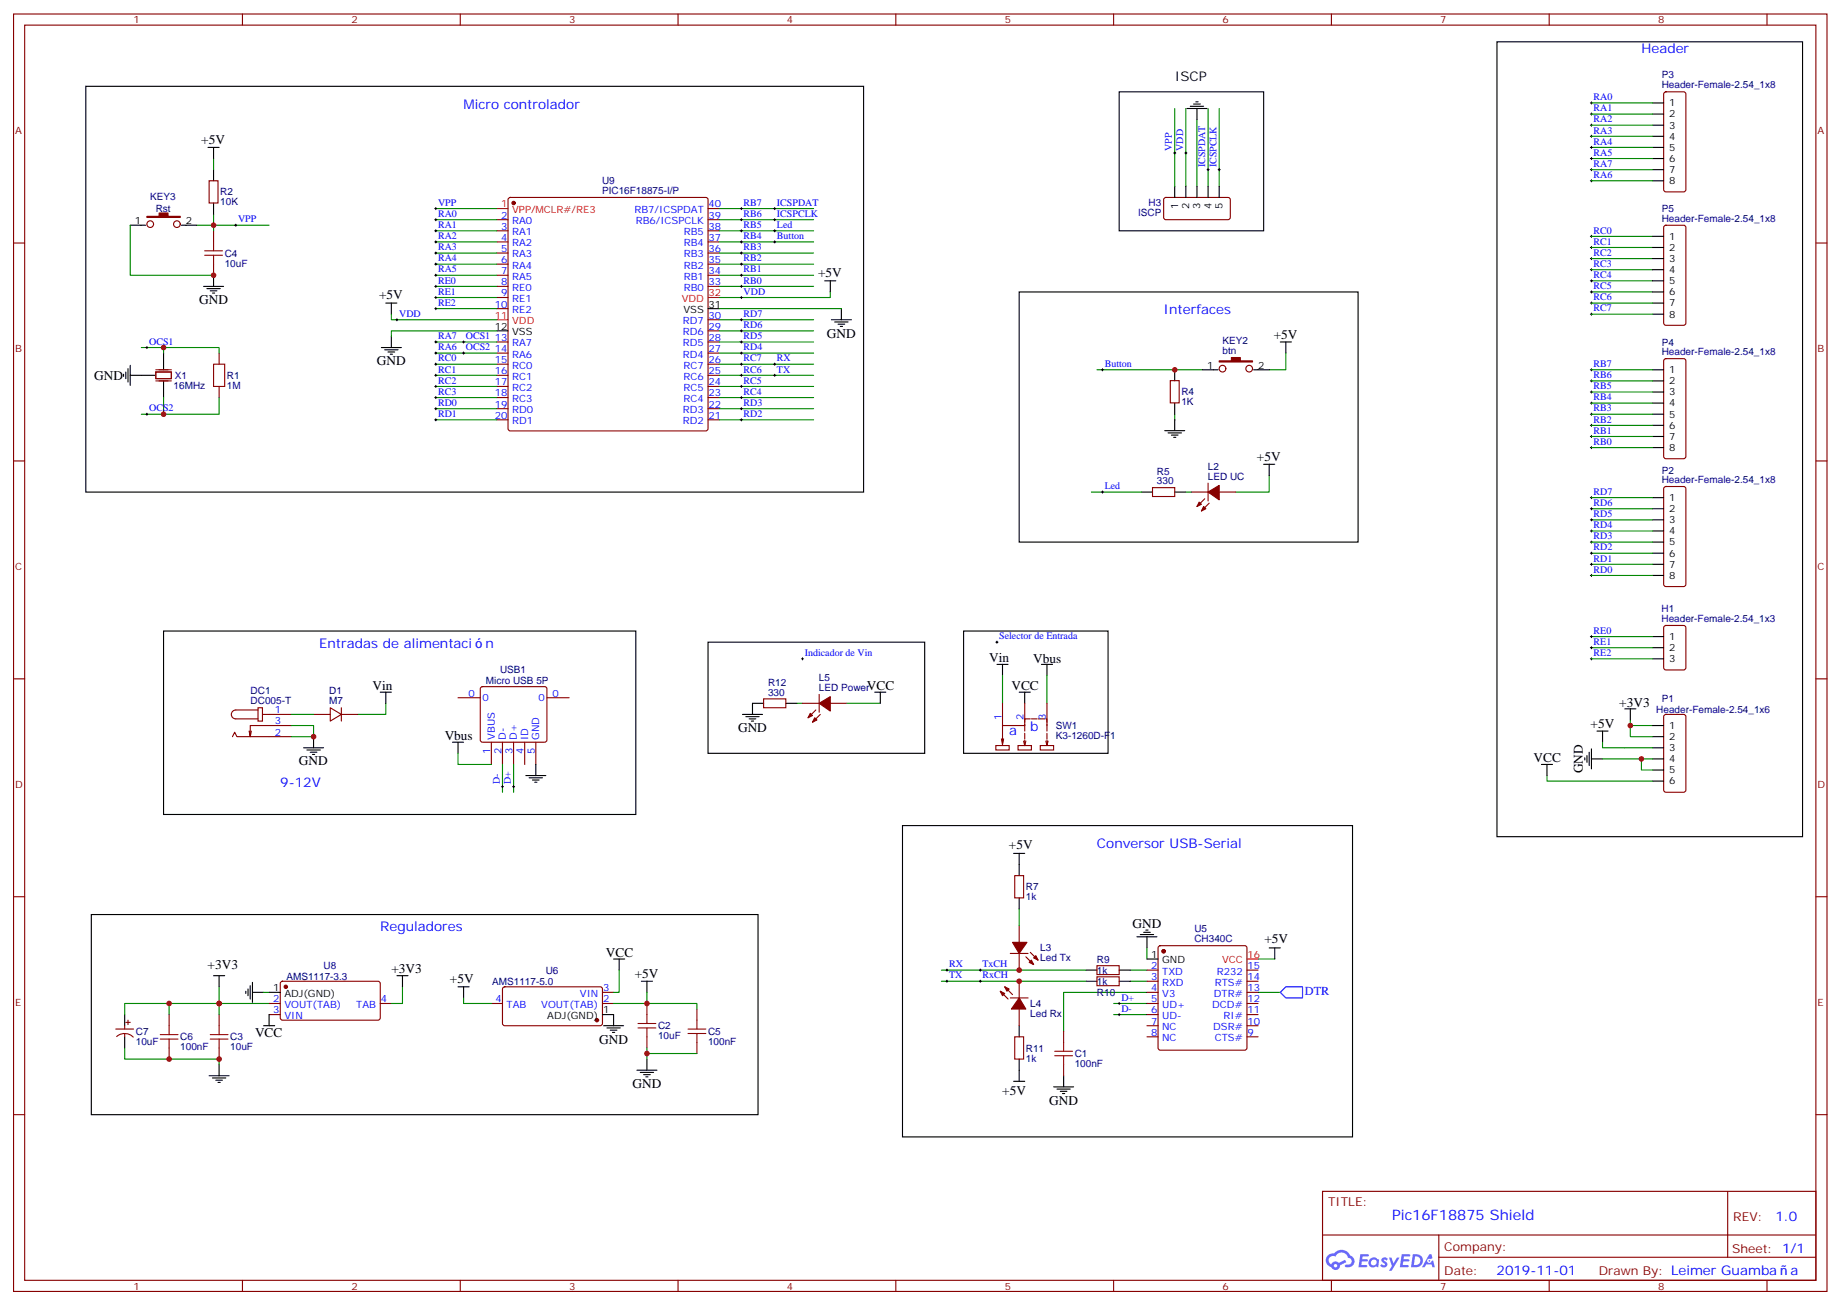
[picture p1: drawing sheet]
<svg xmlns="http://www.w3.org/2000/svg" width="584mm" height="414mm" viewBox="0 0 584 414" stroke-linecap="round" stroke-linejoin="round" font-family="sans-serif">
<g fill="none" stroke="#870000" stroke-width=".35">
<path d="M4.3 4.4h575.7v405.4h-575.7zM7.8 8h568.7v398.3h-568.7zM77 4.4v3.6M146.1 4.4v3.6M215.3 4.4v3.6M284.4 4.4v3.6M353.6 4.4v3.6M422.7 4.4v3.6M491.8 4.4v3.6M561 4.4v3.6M4.3 77.1h3.5M576.5 77.1h3.5"/>
<path d="M4.3 146.3h3.5M576.5 146.3h3.5M4.3 215.4h3.5M576.5 215.4h3.5M4.3 284.6h3.5M576.5 284.6h3.5M4.3 353.7h3.5M576.5 353.7h3.5M419.9 378h156.6v28.3h-156.6zM548.5 378.1v20.8M419.9 391.9h156.5M456.8 398.9h119.6"/>
<path d="M456.8 391.9v14.1M77 406.3v3.5M146.1 406.3v3.5M215.3 406.3v3.5M284.4 406.3v3.5M353.6 406.3v3.5M422.7 406.3v3.5M491.8 406.3v3.5M561 406.3v3.5"/>
</g>
<g fill="#5487ff">
<path d="M438.9 399.2a1.22 1.22 0 0 1 1.7 .3l-.4 .6a.47 .47 0 0 0-.4-.5 .47 .47 0 0 0-.5 .2l.2 .3a1.14 1.14 0 0 1 .8 1.7 1.14 1.14 0 0 1-1.9 0l-.2-.2 .4-.5 .8 .4a.29 .29 0 0 0 .3-.3 .29 .29 0 0 0-.3-.3 1.04 1.04 0 0 1-.5-1.7z"/>
<path d="M431.9 398h2.3l.4 .1-.2 .6h-1.8l-.1 .9h1.5l.3 .3-.4 .4h-1.5l-.2 1.1h1.7l.2 .4-.2 .3h-2.6z"/>
<path d="M445 398l2.7 .1-.1 .6h-1.9l-.1 .9h1.5l.4 .3-.4 .4h-1.6l-.2 1.1h1.8l.2 .4-.2 .3h-2.7z"/>
<path d="M453.8 398h.7l.3 1.2-.6 .3a.69 .69 0 0 0-1 .3 .69 .69 0 0 0 .4 1 .69 .69 0 0 0 .9-.6l.5-.3 .5 2.2h-.7l-.3-.9h-1.7l-.5 .9h-.9z"/>
<path d="M441 399h.8l.6 1.9 1.1-1.9h.8l-2.5 4.2h-.8l.9-1.5z"/>
<path d="M448.6 398l-.6 4.1h1.3a2.11 2.11 0 0 0 2.5-2.1 2.11 2.11 0 0 0-2.6-2zM449.3 398.7a1.43 1.43 0 0 1 1.6 1.6 1.43 1.43 0 0 1-2 1.1z"/>
<path d="M434.9 399.6a1.54 1.54 0 0 0-.1 2.1 1.54 1.54 0 0 0 2.1 .2l.7 .2 .2-2.3-.5-.3a1.49 1.49 0 0 0-2.4 .1zM435.1 400.6a.95 .95 0 0 1 1.9 0 .95 .95 0 0 1-1.9 0z"/>
<path d="M421.6 398.3a2.18 2.18 0 0 0 1 3.8 1.44 1.44 0 0 0 1.7 .9 1.44 1.44 0 0 0 1.1-1.5l2-1-.4-.7-1.9 .9a1.47 1.47 0 0 0-2.4 .5 1.39 1.39 0 0 1-.7-2 1.39 1.39 0 0 1 2-.5 2.12 2.12 0 0 1 2.2-1.3 2.12 2.12 0 0 1 1.8 1.7 1.14 1.14 0 0 1 1.1 1.4 1.14 1.14 0 0 1-1.6 .8 .43 .43 0 0 0-.5 .3 .43 .43 0 0 0 .4 .5 1.98 1.98 0 0 0 2.5-1.2 1.98 1.98 0 0 0-1.3-2.5 3.1 3.1 0 0 0-5.2-.7l-.9 .1zM423.5 401.6a.54 .54 0 0 1 1 0 .54 .54 0 0 1-1 0z"/>
<circle cx="453.8" cy="400.1" r=".26"/>
</g>
<g fill="none" stroke="#008700" stroke-width=".35">
<path d="M373 34.4v24.7M376.5 34.4v24.7M380 38v21.1M383.5 34.4v24.7M387.1 34.4v24.7M505.2 36.2h19.5M505.2 32.7h19.5M505.2 39.7h19.5M67.8 50.3v3.5M505.2 43.3h19.5M505.2 46.8h19.5M505.2 50.3h19.5"/>
<path d="M505.2 53.8h19.5M505.2 57.4h19.5M41.3 71.5v15.8h26.5M67.8 67.9v3.6h-5.3M85.4 71.5h-17.6v1.7M138.4 66.2h19.4M138.4 69.7h19.4M138.4 73.2h19.4M138.4 76.8h19.4M228.3 66.2h30M228.3 69.7h30M228.3 73.2h30"/>
<path d="M228.3 76.8h30M505.2 75h19.5M505.2 78.5h19.5M124.2 99.7v1.8h33.6M138.4 80.3h19.4M138.4 83.8h19.4M138.4 87.3h19.4M138.4 90.9h19.4M138.4 97.9h19.4M138.4 94.4h19.4M228.3 80.3h30M228.3 83.8h30"/>
<path d="M228.3 87.3h30M228.3 90.9h30M228.3 97.9h38.8M263.6 92.6v1.8h-35.3M505.2 82.1h19.5M505.2 85.6h19.5M505.2 89.1h19.5M505.2 92.6h19.5M505.2 96.2h19.5M505.2 99.7h19.5M44.9 110.3h7v1.7M51.9 110.3h17.7v1.7"/>
<path d="M138.4 108.5h19.4M138.4 112h19.4M138.4 115.6h19.4M138.4 119.1h19.4M157.8 105h-33.6v1.8M228.3 101.5h30M228.3 105h30M228.3 108.5h30M228.3 112h30M228.3 115.6h30M228.3 119.1h30M348.3 117.3h33.5"/>
<path d="M408.2 112v5.3h-5.3M505.2 117.3h19.5M51.9 126.2v5.2h-7M69.6 126.2v5.2h-17.7M138.4 122.6h19.4M138.4 126.2h19.4M138.4 129.7h19.4M138.4 133.2h19.4M228.3 122.6h30M228.3 126.2h30M228.3 129.7h30M228.3 133.2h30"/>
<path d="M373 131.4v1.8M505.2 120.9h19.5M505.2 124.4h19.5M505.2 127.9h19.5M505.2 131.4h19.5M505.2 135h19.5M505.2 138.5h19.5M346.5 156.1h15.9M376.5 156.1h1.7M402.9 150.8v5.3h-10.5M505.2 142h19.5M505.2 157.9h19.5"/>
<path d="M505.2 175.5h19.5M505.2 172h19.5M505.2 168.5h19.5M505.2 165h19.5M505.2 161.4h19.5M505.2 179.1h19.5M505.2 182.6h19.5M318.3 214.3v8.9M332.4 214.3v8.9M505.2 202h19.5M505.2 205.5h19.5M505.2 209.1h19.5"/>
<path d="M92.5 230.2h7.1v3.6h-7.1M92.5 226.7h7.1M122.5 223.2v3.5h-8.8M145.4 239v3.6h10.6M253 223.2h1.8M268.9 223.2h10.6M508.8 235.5v1.8h15.9M517.6 228.5v1.7h7.1M517.6 230.2v3.6h7.1M159.5 242.6v8.8M163.1 242.6v8.8M491.1 246.1v1.8h33.6"/>
<path d="M508.8 240.8h15.9M521.1 240.8v3.5h3.6M323.6 288.4v5.3M53.7 318.4h-14.1v3.5M69.6 313.1v5.3h-15.9v3.5M83.7 314.9h1.7M85.4 318.4h-15.8v3.5M127.8 313.1v5.3h-3.6M147.2 316.7v1.7h8.8M196.6 307.8v7.1h-1.8M205.4 314.9v3.5h-10.6M205.4 318.4h15.9v1.8"/>
<path d="M298.9 307.8h45.8M298.9 311.4h45.8M353.6 318.4h10.5M358.8 307.8h5.3M358.8 311.4h5.3M364.1 314.9h-26.4v12.3M364.1 300.8v3.5M399.4 314.9h7.1M399.4 304.3h5.3M39.6 332.5v3.6h30v1.7M205.4 332.5v1.8M221.3 334.3h-15.9v1.8"/>
<path d="M353.6 321.9h10.5"/>
</g>
<g fill="none" stroke="#000" stroke-width=".35">
<path d="M475.3 13.3h97v252.2h-97zM27.2 27.4h247v128.7h-247zM355.3 29.1h45.9v44.1h-45.9zM376.8 34.4h6.4M377.9 33.7h4.2M379 33h2.1M379.7 32.3h.7M380 34.4v3.6M524.7 32.7h3.5M524.7 36.2h3.5M524.7 39.7h3.5M66 46.8h3.6"/>
<path d="M67.8 46.8v3.5M67.8 53.8v3.6M373 59.1v3.6M376.5 59.1v3.6M380 59.1v3.6M383.5 59.1v3.6M387.1 59.1v3.6M524.7 46.8h3.5M524.7 43.3h3.5M524.7 50.3h3.5M524.7 53.8h3.5M524.7 57.4h3.5"/>
<path d="M41.3 71.5h5M57.6 71.5h4.9M67.8 64.4v3.5M524.7 75h3.5M524.7 78.5h3.5M64.6 90.9h6.4M65.7 91.6h4.2M66.7 92.3h2.2M67.5 93h.7M67.8 87.3v3.6M122.5 96.2h3.5M124.2 96.2v3.5"/>
<path d="M224.8 97.9h3.5M261.8 89.1h3.6M263.6 89.1v3.5M267.1 97.9v3.6M323.6 92.6h107.6v79.4h-107.6zM524.7 96.2h3.5M524.7 89.1h3.5M524.7 82.1h3.5M524.7 85.6h3.5M524.7 92.6h3.5M524.7 99.7h3.5M39.2 118.7v.8"/>
<path d="M39.9 118v2.2M40.6 117v4.2M41.3 119.1h7.8M41.3 115.9v6.4M51.9 112v5.3M121.1 110.3h6.3M122.1 111h4.3M123.2 111.7h2.1M123.9 112.4h.7M124.2 106.8v3.5M157.8 105h3.5M263.9 101.5h6.4"/>
<path d="M265 102.2h4.2M266.1 102.9h2.1M266.8 103.6h.7M373 117.3v3.6M381.8 117.3h4.9M398 117.3h4.9M406.5 108.5h3.5M408.2 108.5v3.5M524.7 117.3h3.5M51.9 120.9v5.3M369.8 136.7h6.3M370.8 137.4h4.3"/>
<path d="M371.9 138.1h2.1M372.6 138.8h.7M373 127.9v3.5M373 133.1v3.6M524.7 120.9h3.5M524.7 124.4h3.5M524.7 127.9h3.5M524.7 131.4h3.5M524.7 135h3.5M524.7 138.5h3.5M362.4 156.1h3.5M373 156.1h3.5"/>
<path d="M401.2 147.3h3.5M402.9 147.3v3.5M524.7 157.9h3.5M524.7 142h3.5M524.7 161.4h3.5M524.7 165h3.5M524.7 168.5h3.5M524.7 172h3.5M524.7 175.5h3.5M524.7 179.1h3.5M524.7 182.6h3.5M51.9 200.2h150v58.2h-150z"/>
<path d="M120.7 219.6h3.5M122.5 219.6v3.6M224.8 203.8h68.8v35.2h-68.8zM277.7 219.6h3.5M279.5 219.6v3.6M305.9 200.2h45.9v38.8h-45.9zM316.5 210.8h3.5M318.3 210.8v3.5M323.6 219.6h3.5M325.3 219.6v3.6M330.6 210.8h3.6M332.4 210.8v3.5"/>
<path d="M524.7 209.1h3.5M524.7 202h3.5M524.7 205.5h3.5M96.4 237.3h6.3M97.4 238h4.3M98.5 238.7h2.1M99.2 239.4h.7M99.6 233.8v3.5M143.7 235.5h3.5M145.4 235.5v3.5M235.7 226.7h6.4M236.8 227.4h4.2"/>
<path d="M237.8 228.1h2.2M238.5 228.8h.8M242.4 223.2h-3.5v3.5M249.5 223.2h3.5M503.8 239.7v2.2M504.5 238.7v4.2M505.2 237.6v6.4M507 232h3.5M508.8 232v3.5M515.8 224.9h3.6M517.6 224.9v3.6M524.7 230.2h3.5"/>
<path d="M524.7 233.8h3.5M524.7 237.3h3.5M166.9 246.1h6.4M168 246.8h4.2M169.1 247.5h2.1M169.8 248.2h.7M170.1 242.6v3.5M489.4 242.6h3.5M491.1 242.6v3.5M503.1 240.5v.7M505.2 240.8h3.6M524.7 240.8h3.5"/>
<path d="M524.7 244.3h3.5M524.7 247.9h3.5M286.5 262h142.9v98.8h-142.9zM321.8 270.8h3.5M323.6 270.8v7M29 290.2h211.7v63.5h-211.7zM323.6 284.9v3.5M361 297.3h6.3M362 296.5h4.3M363.1 295.8h2.1M363.8 295.1h.7M364.1 297.3v3.5"/>
<path d="M67.8 309.6h3.5M69.6 309.6v3.5M78 314.5v.7M78.7 313.8v2.1M79.4 312.8v4.2M80.2 314.9h3.5M80.2 311.7v6.4M85.4 314.9h3.6M126 309.6h3.5M127.8 309.6v3.5M145.4 313.1h3.5M147.2 313.1v3.6"/>
<path d="M194.8 304.3h3.5M196.6 304.3v3.5M203.6 311.4h3.6M205.4 311.4v3.5M344.7 311.4h3.6M344.7 307.8h3.6M355.3 311.4h3.5M355.3 307.8h3.5M364.1 304.3h3.6M402.9 300.8h3.6M404.7 300.8v3.5M39.6 321.9v3.6"/>
<path d="M39.6 329v3.5M69.6 337.8v3.5M83.7 325.5h3.5M85.4 321.9v3.6M191.3 321.9h3.5v3.6M191.6 325.5h6.4M192.7 326.2h4.2M193.7 326.9h2.2M194.5 327.6h.7M202.2 339.6h6.4M205.4 336.1v3.5M323.6 325.5v3.5"/>
<path d="M323.6 336.1v7M66.4 341.3h6.3M67.5 342.1h4.2M68.5 342.8h2.1M69.2 343.5h.7M203.3 340.3h4.2M204.3 341h2.1M205 341.7h.7M321.8 343.1h3.5M334.5 344.9h6.4M335.6 345.6h4.2M336.6 346.3h2.1"/>
<path d="M337.3 347h.7M337.7 341.3v3.6"/>
</g>
<g fill="none" stroke="#870000" stroke-width=".35">
<path d="M528.4 29.3l.5-.2h5.6l.5 .2 .2 .5v30.4l-.2 .5-.5 .2h-5.6l-.5-.2-.2-.5v-30.4zM66.4 57.4h2.8v7h-2.8zM67.8 73.2v3.6M157.8 69.7h3.5M157.8 73.2h3.5M157.8 76.8h3.5M161.5 62.9l.5-.2h62.1l.5 .2 .2 .5v72.6l-.2 .5-.5 .2h-62.1l-.5-.2-.2-.5v-72.6zM224.8 69.7h3.5M224.8 73.2h3.5M224.8 76.8h3.5M224.8 66.2h3.5M369.7 62.9l.4-.2h20.1l.4 .7-.1 5.9-.6 .4-20-.1-.5-.6v-5.6z"/>
<path d="M528.4 71.7l.5-.2h5.6l.5 .2 .2 .5v30.3l-.2 .5-.5 .2h-5.6l-.5-.2-.2-.5v-30.3zM67.8 83.8v3.5M157.8 80.3h3.5M157.8 83.8h3.5M157.8 87.3h3.5M157.8 90.9h3.5M157.8 94.4h3.5M157.8 97.9h3.5M224.8 80.3h3.5M224.8 83.8h3.5M224.8 87.3h3.5M224.8 90.9h3.5"/>
<path d="M69.6 112v3.6M157.8 108.5h3.5M157.8 112h3.5M157.8 115.6h3.5M157.8 119.1h3.5M224.8 108.5h3.5M224.8 112h3.5M224.8 115.6h3.5M224.8 119.1h3.5M224.8 105h3.5M224.8 101.5h3.5M528.4 114l.5-.2h5.6l.5 .2 .2 .5v30.4l-.2 .4-.5 .3h-5.6l-.5-.3-.2-.4v-30.4z"/>
<path d="M69.6 122.6v3.6M157.8 122.6h3.5M157.8 126.2h3.5M157.8 129.7h3.5M157.8 133.2h3.5M224.8 122.6h3.5M224.8 126.2h3.5M224.8 129.7h3.5M224.8 133.2h3.5M371.5 120.8h2.9v7h-2.9zM365.9 154.7h7.1v2.9h-7.1zM378.2 156.1h5.3"/>
<path d="M382.5 158.3l-2.5 2.4M383.5 153.3v5.7M383.9 159.7l-2.5 2.4M387.1 156.1h5.3M528.4 154.6l.5-.2h5.6l.5 .2 .2 .5v30.3l-.2 .5-.5 .2h-5.6l-.5-.2-.2-.5v-30.3zM528.4 198.7l.5-.2h5.6l.7 .4v13l-.4 .6-5.9 .1-.7-.5v-12.9zM152.7 218.1l.5-.2h19.7l.5 .2 .2 .5v16.2l-.2 .5-.5 .2h-19.7l-.5-.2-.2-.5v-16.2zM73.8 233.8l.7-1.5 .7 1.5h17.3M79.8 232l-.4 1.8M81.9 224.6h1.4v4.2h-1.4zM81.9 225.3h-7a1.41 1.41 0 0 0-1.5 1.4 1.41 1.41 0 0 0 1.5 1.4h7M83.3 226.7h9.2"/>
<path d="M92.5 230.2h-13.1v3.6l-.3-1.8M99.6 226.7h5.2M104.8 224.6l3.6 2.1-3.6 2.1zM108.4 226.7h5.3M108.4 224.6v4.2M145.4 221.4h7.1M156 235.5v7.1M159.5 235.5v7.1M163.1 235.5v7.1M166.6 235.5v7.1M170.1 235.5v7.1M173.6 221.4h7.1"/>
<path d="M242.4 221.8h7.1v2.8h-7.1zM254.8 223.2h5.3M259 225.3l-2.5 2.5M260.1 220.3v5.7M260.4 226.7l-2.4 2.5M263.6 223.2h5.3M316.2 236.6h4.2v1.4h-4.2zM317.9 234.5l.4 1.7M318.3 223.2v7M323.2 236.6h4.2v1.4h-4.2zM325 235.2l.3 1.4M325.3 230.2h-7v6l.3-1.7"/>
<path d="M325.3 223.2v8.8M325.3 232.7v1.8M325.3 234.8v1.8M325.7 235.2l-.4 1.4M327.1 228.1h-1.8v1.1M327.4 228.1h1.8M329.6 228.1h2.1M330.3 236.6h4.2v1.4h-4.2zM332 228.1h.4v1.1M332 235.2l.4 1.4M332.4 234.8v1.8l.3-1.4M332.4 223.2v8.8"/>
<path d="M332.4 232.7v1.8M528.4 226.9l.5-.2h5.6l.7 .4v23.6l-.4 .6-5.9 .1-.7-.5v-23.5zM322.2 277.8h2.8v7.1h-2.8zM323.6 293.7v5.3M85.4 318.4h3.6M89.2 311.6l.5-.2h30.6l.4 .7v11.2l-.7 .4-30.6-.1-.4-.6v-10.9zM120.7 318.4h3.5M156 318.4h3.5M159.8 313.3l.4-.2 30.6 .1 .5 .6-.1 11.2-.6 .5-30.6-.1-.5-.6v-11zM191.3 314.9h3.5M191.3 318.4h3.5M205.4 318.4v3.5"/>
<path d="M317.6 314.5l2.4 2.5M319 313.1l2.5 2.5M320.7 302.5h5.7M320.7 316.7h5.7M323.6 302.5v5.3M323.6 311.4v5.3M325.7 303.6l2.5 2.5M327.1 302.2l2.5 2.5M348.3 310h7v2.8h-7zM348.3 306.4h7v2.8h-7zM364.1 307.8h3.6M364.1 311.4h3.6"/>
<path d="M364.1 314.9h3.6M364.1 318.4h3.6M367.9 300.3l.5-.2h26.8l.5 .2 .2 .5v31.7l-.2 .5-.5 .2h-26.8l-.5-.2-.2-.5v-31.7zM395.9 307.8h3.5M395.9 311.4h3.5M395.9 314.9h3.5M395.9 318.4h3.5M36.8 326.5h5.6M37 328.9a3.8 3.8 0 0 1 5.3 .2M39.6 325.5v1M39.6 327.9v1.1M39.9 324.4h1.4"/>
<path d="M40.6 323.7v1.4M53.7 321.9v3.6M53.7 332.5v3.6M69.6 321.9v3.6M69.6 332.5v3.6M85.4 321.9h3.6M205.4 329v3.5M221.3 320.2v3.5M221.3 330.8v3.5M322.2 329h2.8v7.1h-2.8zM323.6 320.2v5.3M337.7 327.2v3.6"/>
<path d="M337.7 337.8v3.5M364.1 321.9h3.6M364.1 325.5h3.6M364.1 329h3.6M395.9 321.9h3.5M395.9 325.5h3.5M395.9 329h3.5"/>
<circle cx="47.7" cy="71.1" r="1.06"/>
<circle cx="56.2" cy="71.1" r="1.06"/>
<circle cx="388.1" cy="117" r="1.06"/>
<circle cx="396.6" cy="117" r="1.06"/>
</g>
<g fill="none" stroke="#a10000" stroke-width=".35">
<path d="M65 79.6h5.6M67.8 76.8v2.8M65 81h5.6M67.8 81v2.8M67.8 115.6h3.5v7h-3.5zM50.9 329.7h5.6M50.9 328.3h5.6M53.7 325.5v2.8M53.7 329.7v2.8M66.7 329.7h5.7M66.7 328.3h5.7M69.6 325.5v2.8"/>
<path d="M69.6 329.7v2.8M202.6 326.2h5.6M202.6 324.8h5.6M205.4 321.9v2.9M205.4 326.2v2.8M218.4 327.9h5.7M218.4 326.5h5.7M221.3 323.7v2.8M221.3 327.9v2.9M334.9 335h5.6M334.9 333.6h5.6M337.7 330.8v2.8"/>
<path d="M337.7 335v2.8"/>
</g>
<g fill="#870000" stroke="#870000" stroke-width=".35">
<path d="M380.7 159.3l.7 .7-1.4 .7z"/>
<path d="M382.1 160.7l.7 .7-1.4 .7z"/>
<path d="M383.5 156.1l3.6-2.1v4.6z"/>
<path d="M326.7 305.4l.7-.7 .8 1.4z"/>
<path d="M328.2 304l.7-.8 .7 1.5z"/>
<path d="M321.5 299h4.5l-2.4 3.5z"/>
<path d="M319 313.1l1.4 .7-.7 .7z"/>
<path d="M317.6 314.5l1.4 .7-.7 .7z"/>
<path d="M323.6 316.7l2.1 3.5h-4.6z"/>
<path d="M387.1 114.5h3.8v-1h2.9v1h3.9v.4h-10.6z"/>
<path d="M257.2 226.3l.8 .7-1.5 .8z"/>
<path d="M258.7 227.8l.7 .7-1.4 .7z"/>
<path d="M260.1 223.2l3.5-2.1v4.5z"/>
<path d="M46.6 68.7h3.9v-1.1h2.8v1.1h3.9v.3h-10.6z"/>
<circle cx="369.4" cy="301.8" r=".53"/>
<circle cx="189.5" cy="323.7" r=".53"/>
<circle cx="90.7" cy="313.1" r=".53"/>
<circle cx="163.1" cy="64.4" r=".53"/>
</g>
<path d="M406.5 314.9l1.7-1.8h5.3v3.6h-5.3z" fill="none" stroke="#00f" stroke-width=".35"/>
<path d="M157.8 66.2h3.5M224.8 94.4h3.5M157.8 101.5h3.5M395.9 304.3h3.5" fill="none" stroke="#f00" stroke-width=".35"/>
<g fill="none" stroke="#000" stroke-width=".32">
<path d="M504.9 32.7h.7M504.9 36.2h.7M504.9 39.7h.7M505.2 32.3v.7M505.2 35.8v.7M505.2 39.4v.7M372.6 48.5h.7M373 48.2v.7M376.1 48.5h.7M376.5 48.2v.7M383.2 53.8h.7M383.5 53.5v.7"/>
<path d="M386.7 53.8h.7M387.1 53.5v.7M504.9 53.8h.7M504.9 43.3h.7M504.9 46.8h.7M504.9 50.3h.7M504.9 57.4h.7M505.2 42.9v.7M505.2 46.4v.7M505.2 50v.7M505.2 53.5v.7M505.2 57v.7"/>
<path d="M74.5 71.5h.7M74.9 71.1v.7M138 69.7h.7M138 73.2h.7M138 76.8h.7M138 66.2h.7M138.4 65.8v.7M138.4 69.4v.7M138.4 72.9v.7M138.4 76.4v.7M138.4 79.9v.7M235 69.7h.7"/>
<path d="M235 73.2h.7M235 76.8h.7M235 66.2h.7M235.4 65.8v.7M235.4 69.4v.7M235.4 72.9v.7M235.4 76.4v.7M235.4 79.9v.7M245.6 69.7h.7M245.6 73.2h.7M245.6 76.8h.7M245.6 66.2h.7"/>
<path d="M246 65.8v.7M246 69.4v.7M246 72.9v.7M246 76.4v.7M504.9 75h.7M504.9 78.5h.7M505.2 74.6v.8M505.2 78.2v.7M138 80.3h.7M138 83.8h.7M138 87.3h.7M138 90.9h.7"/>
<path d="M138 94.4h.7M138 97.9h.7M138.4 83.5v.7M138.4 87v.7M138.4 90.5v.7M138.4 94.1v.7M138.4 97.6v.7M235 80.3h.7M235 83.8h.7M235 87.3h.7M235 90.9h.7M235 94.4h.7"/>
<path d="M235.4 83.5v.7M235.4 87v.7M235.4 90.5v.7M235.4 94.1v.7M504.9 82.1h.7M504.9 85.6h.7M504.9 89.1h.7M504.9 92.6h.7M504.9 96.2h.7M504.9 99.7h.7M505.2 81.7v.7M505.2 85.2v.7"/>
<path d="M505.2 88.8v.7M505.2 92.3v.7M505.2 95.8v.7M505.2 99.3v.7M46.3 110.3h.7M46.6 109.9v.7M125.7 101.5h.7M126 101.1v.7M138 112h.7M138 108.5h.7M138 115.6h.7M138 119.1h.7"/>
<path d="M138.4 108.2v.7M138.4 111.7v.7M138.4 115.2v.7M138.4 118.7v.8M146.8 112h.7M146.8 108.5h.7M147.2 108.2v.7M147.2 111.7v.7M235 112h.7M235 108.5h.7M235 115.6h.7M235 119.1h.7"/>
<path d="M235 105h.7M235 101.5h.7M235.4 101.1v.7M235.4 104.6v.7M235.4 108.2v.7M235.4 111.7v.7M235.4 115.2v.7M235.4 118.7v.8M245.6 115.6h.7M245.6 119.1h.7M246 115.2v.7M246 118.7v.8"/>
<path d="M349.7 117.3h.7M350 117v.7M504.9 117.3h.7M505.2 117v.7M46.3 131.4h.7M46.6 131.1v.7M138 122.6h.7M138 126.2h.7M138 129.7h.7M138 133.2h.7M138.4 122.3v.7M138.4 125.8v.7"/>
<path d="M138.4 129.3v.7M138.4 132.9v.7M235 122.6h.7M235 126.2h.7M235 129.7h.7M235 133.2h.7M235.4 122.3v.7M235.4 125.8v.7M235.4 129.3v.7M235.4 132.9v.7M504.9 138.5h.7M504.9 135h.7"/>
<path d="M504.9 131.4h.7M504.9 127.9h.7M504.9 124.4h.7M504.9 120.9h.7M505.2 120.5v.7M505.2 124v.7M505.2 127.6v.7M505.2 131.1v.7M505.2 134.6v.7M505.2 138.1v.8M349.7 156.1h.7M350 155.8v.7"/>
<path d="M504.9 142h.7M504.9 157.9h.7M505.2 141.7v.7M505.2 157.6v.7M504.9 175.5h.7M504.9 172h.7M504.9 168.5h.7M504.9 161.4h.7M504.9 165h.7M504.9 179.1h.7M505.2 161.1v.7M505.2 164.6v.7"/>
<path d="M505.2 168.1v.7M505.2 171.7v.7M505.2 175.2v.7M505.2 178.7v.7M504.9 182.6h.7M505.2 182.2v.8M254.4 209.1h.7M254.8 208.7v.7M316.2 203.8h.7M316.5 203.4v.7M504.9 205.5h.7M504.9 202h.7"/>
<path d="M504.9 209.1h.7M505.2 201.6v.8M505.2 205.2v.7M505.2 208.7v.7M159.2 249.6h.7M159.5 249.3v.7M162.7 249.6h.7M163.1 249.3v.7M300.3 307.8h.7M300.3 311.4h.7M300.6 307.5v.7M300.6 311v.7"/>
<path d="M310.9 307.8h.7M310.9 311.4h.7M311.2 307.5v.7M311.2 311v.7M355 318.4h.7M355.3 318.1v.7M355 321.9h.7M355.3 321.6v.7"/>
</g>
<path d="M49.5 118h4.9v2.2h-4.9zM49.5 117.3h4.9M49.5 120.9h4.9" fill="none" stroke="#871200" stroke-width=".35"/>
<g fill="#c00">
<circle cx="323.6" cy="311.4" r=".88"/>
<circle cx="99.6" cy="233.8" r=".88"/>
<circle cx="373" cy="117.3" r=".88"/>
<circle cx="205.4" cy="318.4" r=".88"/>
<circle cx="521.1" cy="240.8" r=".88"/>
<circle cx="323.6" cy="307.8" r=".88"/>
<circle cx="67.8" cy="71.5" r=".88"/>
<circle cx="67.8" cy="87.3" r=".88"/>
<circle cx="69.6" cy="318.4" r=".88"/>
<circle cx="69.6" cy="336.1" r=".88"/>
<circle cx="205.4" cy="334.3" r=".88"/>
<circle cx="53.7" cy="318.4" r=".88"/>
<circle cx="53.7" cy="336.1" r=".88"/>
<circle cx="51.9" cy="110.3" r=".88"/>
<circle cx="51.9" cy="131.4" r=".88"/>
<circle cx="517.6" cy="230.2" r=".88"/>
</g>
<text font-size="4.6" fill="#00f" x="442" y="387.1">Pic16F18875 Shield</text>
<g font-size="4.2" fill="#00f">
<text x="521.1" y="16.8">Header</text>
<text x="147.2" y="34.4">Micro controlador</text>
<text x="369.4" y="99.7">Interfaces</text>
<text x="101.3" y="205.5">Entradas de alimentaci</text>
<text x="154.2" y="205.5">n</text>
<text x="320.4" y="233.1">a</text>
<text x="327.1" y="232">b</text>
<text x="89" y="249.6">9-12V</text>
<text x="348.3" y="269">Conversor USB-Serial</text>
<text x="120.7" y="295.5">Reguladores</text>
<text x="563.7" y="387.3">1.0</text>
<text x="475.1" y="404.7">2019-11-01</text>
<text x="568.5" y="404.6">a</text>
</g>
<g font-size="4.2">
<text x="373" y="25.6">ISCP</text>
<text x="63.9" y="45.6">+5V</text>
<text x="259.7" y="87.9">+5V</text>
<text x="120.4" y="95">+5V</text>
<text x="63.2" y="96.5">GND</text>
<text x="262.5" y="107.1">GND</text>
<text x="404.4" y="107.5">+5V</text>
<text x="119.7" y="115.9">GND</text>
<text x="29.9" y="120.5">GND</text>
<text x="399.1" y="146.1">+5V</text>
<text x="314" y="210.1">Vin</text>
<text x="328" y="210.5">Vbus</text>
<text x="118.3" y="218.9">Vin</text>
<text x="275.2" y="218.9">VCC</text>
<text x="321.1" y="218.9">VCC</text>
<text x="514.1" y="224.2">+3V3</text>
<text x="234.3" y="232.3">GND</text>
<text x="505" y="230.9">+5V</text>
<text x="141.2" y="234.8">Vbus</text>
<text x="94.9" y="242.9">GND</text>
<text x="486.9" y="241.9">VCC</text>
<text x="502.5" y="245.4" transform="rotate(-90 502.5 245.4)">GND</text>
<text x="320.3" y="269.3">+5V</text>
<text x="359.6" y="294.4">GND</text>
<text x="401.4" y="299.3">+5V</text>
<text x="192.3" y="303.6">VCC</text>
<text x="65.9" y="307.5">+3V3</text>
<text x="124.2" y="308.9">+3V3</text>
<text x="142.9" y="311.9">+5V</text>
<text x="201.5" y="310.2">+5V</text>
<text x="81" y="329.1">VCC</text>
<text x="190.2" y="331.1">GND</text>
<text x="200.8" y="345.2">GND</text>
<text x="318.2" y="347.4">+5V</text>
<text x="333.1" y="350.5">GND</text>
</g>
<text font-size="3.9" fill="#00f" x="414.3" y="315.6">DTR</text>
<g font-size="3.9" fill="#800">
<text x="421.6" y="382.6">TITLE:</text>
<text x="550.3" y="387.3">REV:</text>
<text x="458.5" y="396.8">Company:</text>
<text x="549.9" y="397.4">Sheet: 1/1</text>
<text x="458.5" y="404.5">Date:</text>
<text x="507.6" y="404.6">Drawn By: Leimer Guamba</text>
</g>
<g font-size="3.2" fill="#800">
<text x="42.4" y="7.4">1</text>
<text x="111.5" y="7.4">2</text>
<text x="180.7" y="7.4">3</text>
<text x="249.8" y="7.4">4</text>
<text x="319" y="7.4">5</text>
<text x="388.1" y="7.4">6</text>
<text x="457.3" y="7.4">7</text>
<text x="526.4" y="7.4">8</text>
<text x="4.8" y="42.5">A</text>
<text x="577" y="42.5">A</text>
<text x="4.8" y="111.7">B</text>
<text x="577" y="111.7">B</text>
<text x="4.8" y="180.8">C</text>
<text x="577" y="180.8">C</text>
<text x="4.8" y="250">D</text>
<text x="577" y="250">D</text>
<text x="4.8" y="319.1">E</text>
<text x="577" y="319.1">E</text>
<text x="42.4" y="409.3">1</text>
<text x="111.5" y="409.3">2</text>
<text x="180.7" y="409.3">3</text>
<text x="249.8" y="409.3">4</text>
<text x="319" y="409.3">5</text>
<text x="388.1" y="409.3">6</text>
<text x="457.3" y="409.3">7</text>
<text x="526.4" y="409.3">8</text>
</g>
<g font-size="3.2" fill="#000080">
<text x="527.6" y="28.1">Header-Female-2.54_1x8</text>
<text x="527.6" y="24.9">P3</text>
<text x="191.1" y="58.4">U9</text>
<text x="47.7" y="63.4">KEY3</text>
<text x="69.9" y="65.1">10K</text>
<text x="69.9" y="61.9">R2</text>
<text x="191.1" y="61.5">PIC16F18875-I/P</text>
<text x="364.7" y="65.2">H3</text>
<text x="49.5" y="67.3">Rst</text>
<text x="361.3" y="68.4">ISCP</text>
<text x="527.6" y="70.4">Header-Female-2.54_1x8</text>
<text x="527.6" y="67.2">P5</text>
<text x="71.3" y="81.4">C4</text>
<text x="71.3" y="84.6">10uF</text>
<text x="388.1" y="112.4">btn</text>
<text x="388.2" y="109.2">KEY2</text>
<text x="527.6" y="112.7">Header-Female-2.54_1x8</text>
<text x="527.6" y="109.8">P4</text>
<text x="55.1" y="123.3">16MHz</text>
<text x="55.5" y="120.2">X1</text>
<text x="72" y="123.5">1M</text>
<text x="72" y="120.2">R1</text>
<text x="375.1" y="125.5">R4</text>
<text x="375.1" y="128.6">1K</text>
<text x="383.5" y="149.1">L2</text>
<text x="367.3" y="153.7">330</text>
<text x="367.3" y="150.7">R5</text>
<text x="383.5" y="152.3">LED UC</text>
<text x="527.6" y="153.3">Header-Female-2.54_1x8</text>
<text x="527.6" y="150.4">P2</text>
<text x="527.5" y="197.4">Header-Female-2.54_1x3</text>
<text x="527.5" y="194.2">H1</text>
<text x="158.8" y="213.6">USB1</text>
<text x="79.6" y="220.1">DC1</text>
<text x="104.5" y="220.3">D1</text>
<text x="154.2" y="217.2">Micro USB 5P</text>
<text x="243.8" y="220.7">330</text>
<text x="243.8" y="217.8">R12</text>
<text x="260" y="219.3">LED Power</text>
<text x="260" y="216.2">L5</text>
<text x="79.6" y="223.5">DC005-T</text>
<text x="104.5" y="223.5">M7</text>
<text x="525.8" y="226.2">Header-Female-2.54_1x6</text>
<text x="527.6" y="222.7">P1</text>
<text x="335.2" y="231.4">SW1</text>
<text x="335.2" y="234.6">K3-1260D-F1</text>
<text x="325.7" y="285.7">1k</text>
<text x="325.7" y="282.5">R7</text>
<text x="379.2" y="299">CH340C</text>
<text x="379.2" y="295.6">U5</text>
<text x="330.3" y="305">Led Tx</text>
<text x="330.3" y="301.8">L3</text>
<text x="348.3" y="305.6">R9</text>
<text x="90.9" y="310.8">AMS1117-3.3</text>
<text x="102.7" y="307.4">U8</text>
<text x="173.3" y="309.1">U6</text>
<text x="348.3" y="309.1">1k</text>
<text x="156.3" y="312.6">AMS1117-5.0</text>
<text x="348.3" y="312.6">1k</text>
<text x="348.3" y="316.2">R10</text>
<text x="327.1" y="322.7">Led Rx</text>
<text x="327.1" y="319.5">L4</text>
<text x="43.1" y="328.4">C7</text>
<text x="208.9" y="329.8">10uF</text>
<text x="208.9" y="326.6">C2</text>
<text x="224.8" y="328.4">C5</text>
<text x="43.1" y="331.6">10uF</text>
<text x="57.2" y="333.3">100nF</text>
<text x="57.2" y="330.1">C6</text>
<text x="73.1" y="333.3">10uF</text>
<text x="73.1" y="330.1">C3</text>
<text x="224.8" y="331.6">100nF</text>
<text x="325.7" y="333.7">R11</text>
<text x="341.2" y="335.4">C1</text>
<text x="325.7" y="336.8">1k</text>
<text x="341.2" y="338.6">100nF</text>
</g>
<g font-size="3.2" fill="#00f">
<text x="506" y="31.8">RA0</text>
<text x="506" y="35.3">RA1</text>
<text x="506" y="38.8">RA2</text>
<text x="372.1" y="47.8" transform="rotate(-90 372.1 47.8)">VPP</text>
<text x="375.6" y="47.8" transform="rotate(-90 375.6 47.8)">VDD</text>
<text x="506" y="42.4">RA3</text>
<text x="506" y="45.9">RA4</text>
<text x="382.7" y="53.1" transform="rotate(-90 382.7 53.1)">ICSPDAT</text>
<text x="386.2" y="53.1" transform="rotate(-90 386.2 53.1)">ICSPCLK</text>
<text x="506" y="49.4">RA5</text>
<text x="506" y="53">RA7</text>
<text x="506" y="56.5">RA6</text>
<text x="139.1" y="65.3">VPP</text>
<text x="225" y="65.8">40</text>
<text x="236.1" y="65.3">RB7</text>
<text x="246.7" y="65.3">ICSPDAT</text>
<text x="75.6" y="70.6">VPP</text>
<text x="139.1" y="68.8">RA0</text>
<text x="159.1" y="69.4">2</text>
<text x="162.6" y="71.1">RA0</text>
<text x="201.4" y="67.6">RB7/ICSPDAT</text>
<text x="201.8" y="71.1">RB6/ICSPCLK</text>
<text x="225" y="69.4">39</text>
<text x="236.1" y="68.8">RB6</text>
<text x="246.7" y="68.8">ICSPCLK</text>
<text x="139.1" y="72.4">RA1</text>
<text x="139.1" y="75.9">RA2</text>
<text x="159.1" y="72.9">3</text>
<text x="159.1" y="76.4">4</text>
<text x="162.6" y="74.6">RA1</text>
<text x="217.1" y="74.6">RB5</text>
<text x="225" y="76.4">37</text>
<text x="225" y="72.9">38</text>
<text x="236.1" y="75.9">RB4</text>
<text x="236.1" y="72.4">RB5</text>
<text x="246.7" y="72.4">Led</text>
<text x="246.7" y="75.9">Button</text>
<text x="506" y="74.1">RC0</text>
<text x="506" y="77.6">RC1</text>
<text x="139.1" y="79.4">RA3</text>
<text x="139.1" y="82.9">RA4</text>
<text x="159.1" y="79.9">5</text>
<text x="159.1" y="83.5">6</text>
<text x="162.6" y="78.2">RA2</text>
<text x="162.6" y="81.7">RA3</text>
<text x="217.1" y="81.7">RB3</text>
<text x="217.1" y="78.2">RB4</text>
<text x="225" y="83.5">35</text>
<text x="225" y="79.9">36</text>
<text x="236.1" y="82.9">RB2</text>
<text x="236.1" y="79.4">RB3</text>
<text x="506" y="81.2">RC2</text>
<text x="139.1" y="86.5">RA5</text>
<text x="139.1" y="90">RE0</text>
<text x="159.1" y="87">7</text>
<text x="162.6" y="85.2">RA4</text>
<text x="162.6" y="88.8">RA5</text>
<text x="217.1" y="88.8">RB1</text>
<text x="217.1" y="85.2">RB2</text>
<text x="225" y="87">34</text>
<text x="236.1" y="90">RB0</text>
<text x="236.1" y="86.5">RB1</text>
<text x="506" y="84.7">RC3</text>
<text x="506" y="88.2">RC4</text>
<text x="139.1" y="93.5">RE1</text>
<text x="159.1" y="90.5">8</text>
<text x="159.1" y="94.1">9</text>
<text x="162.6" y="92.3">RE0</text>
<text x="162.6" y="95.8">RE1</text>
<text x="217.1" y="92.3">RB0</text>
<text x="225" y="90.5">33</text>
<text x="236.1" y="93.5">VDD</text>
<text x="506" y="91.8">RC5</text>
<text x="506" y="95.3">RC6</text>
<text x="126.7" y="100.6">VDD</text>
<text x="139.1" y="97">RE2</text>
<text x="157.1" y="97.6">10</text>
<text x="162.6" y="99.3">RE2</text>
<text x="225" y="101.1">30</text>
<text x="236.1" y="100.6">RD7</text>
<text x="506" y="98.8">RC7</text>
<text x="139.1" y="107.6">RA7</text>
<text x="147.9" y="107.6">OCS1</text>
<text x="216.8" y="106.4">RD6</text>
<text x="216.8" y="102.9">RD7</text>
<text x="225" y="104.6">29</text>
<text x="236.1" y="107.6">RD5</text>
<text x="236.1" y="104.1">RD6</text>
<text x="47.3" y="109.4">OCS1</text>
<text x="139.1" y="111.2">RA6</text>
<text x="147.9" y="111.2">OCS2</text>
<text x="157.1" y="108.2">13</text>
<text x="157.1" y="111.7">14</text>
<text x="162.6" y="109.9">RA7</text>
<text x="162.6" y="113.5">RA6</text>
<text x="216.8" y="113.5">RD4</text>
<text x="216.8" y="109.9">RD5</text>
<text x="225" y="111.7">27</text>
<text x="225" y="108.2">28</text>
<text x="236.1" y="111.2">RD4</text>
<text x="139.1" y="114.7">RC0</text>
<text x="139.1" y="118.2">RC1</text>
<text x="157.1" y="115.2">15</text>
<text x="157.1" y="118.7">16</text>
<text x="162.6" y="117">RC0</text>
<text x="217" y="117">RC7</text>
<text x="225" y="118.7">25</text>
<text x="225" y="115.2">26</text>
<text x="236.1" y="118.2">RC6</text>
<text x="236.1" y="114.7">RC7</text>
<text x="246.7" y="114.7">RX</text>
<text x="246.7" y="118.2">TX</text>
<text x="350.7" y="116.5">Button</text>
<text x="506" y="120">RB6</text>
<text x="506" y="116.5">RB7</text>
<text x="139.1" y="121.7">RC2</text>
<text x="139.1" y="125.3">RC3</text>
<text x="157.1" y="122.3">17</text>
<text x="157.1" y="125.8">18</text>
<text x="162.6" y="120.5">RC1</text>
<text x="162.6" y="124">RC2</text>
<text x="217" y="124">RC5</text>
<text x="217" y="120.5">RC6</text>
<text x="225" y="125.8">23</text>
<text x="225" y="122.3">24</text>
<text x="236.1" y="125.3">RC4</text>
<text x="236.1" y="121.7">RC5</text>
<text x="506" y="123.5">RB5</text>
<text x="47.3" y="130.6">OCS2</text>
<text x="139.1" y="128.8">RD0</text>
<text x="157.1" y="129.3">19</text>
<text x="162.6" y="127.6">RC3</text>
<text x="162.6" y="131.1">RD0</text>
<text x="216.8" y="131.1">RD3</text>
<text x="217" y="127.6">RC4</text>
<text x="225" y="129.3">22</text>
<text x="236.1" y="128.8">RD3</text>
<text x="506" y="130.6">RB3</text>
<text x="506" y="127">RB4</text>
<text x="139.1" y="132.3">RD1</text>
<text x="157.1" y="132.9">20</text>
<text x="162.6" y="134.6">RD1</text>
<text x="216.8" y="134.6">RD2</text>
<text x="225" y="132.9">21</text>
<text x="236.1" y="132.3">RD2</text>
<text x="506" y="137.6">RB1</text>
<text x="506" y="134.1">RB2</text>
<text x="506" y="141.1">RB0</text>
<text x="350.7" y="155.3">Led</text>
<text x="506" y="160.5">RD6</text>
<text x="506" y="157">RD7</text>
<text x="506" y="167.6">RD4</text>
<text x="506" y="164.1">RD5</text>
<text x="506" y="171.1">RD3</text>
<text x="506" y="174.7">RD2</text>
<text x="506" y="178.2">RD1</text>
<text x="506" y="181.7">RD0</text>
<text x="317.2" y="202.9">Selector de Entrada</text>
<text x="506" y="201.1">RE0</text>
<text x="255.5" y="208.2">Indicador de Vin</text>
<text x="506" y="204.6">RE1</text>
<text x="506" y="208.2">RE2</text>
<text x="148.7" y="221.1">0</text>
<text x="175.4" y="221.1">0</text>
<text x="87.2" y="226.3">1</text>
<text x="153.2" y="222.5">0</text>
<text x="170.9" y="222.5">0</text>
<text x="87.2" y="229.9">3</text>
<text x="87.2" y="233.4">2</text>
<text x="317.9" y="228.5" transform="rotate(-90 317.9 228.5)">1</text>
<text x="325" y="228.5" transform="rotate(-90 325 228.5)">2</text>
<text x="332" y="228.5" transform="rotate(-90 332 228.5)">3</text>
<text x="155.6" y="239.3" transform="rotate(-90 155.6 239.3)">1</text>
<text x="157.1" y="234.8" transform="rotate(-90 157.1 234.8)">VBUS</text>
<text x="159.2" y="239.3" transform="rotate(-90 159.2 239.3)">2</text>
<text x="160.6" y="234.8" transform="rotate(-90 160.6 234.8)">D-</text>
<text x="162.7" y="239.3" transform="rotate(-90 162.7 239.3)">3</text>
<text x="164.1" y="234.8" transform="rotate(-90 164.1 234.8)">D+</text>
<text x="166.2" y="239.3" transform="rotate(-90 166.2 239.3)">4</text>
<text x="167.6" y="234.8" transform="rotate(-90 167.6 234.8)">ID</text>
<text x="169.8" y="239.3" transform="rotate(-90 169.8 239.3)">5</text>
<text x="171.2" y="234.8" transform="rotate(-90 171.2 234.8)">GND</text>
<text x="158.6" y="248.9" transform="rotate(-90 158.6 248.9)">D-</text>
<text x="162.2" y="248.9" transform="rotate(-90 162.2 248.9)">D+</text>
<text x="301.3" y="310.5">TX</text>
<text x="301.3" y="307">RX</text>
<text x="311.9" y="307">TxCH</text>
<text x="311.9" y="310.5">RxCH</text>
<text x="365.5" y="307.5">2</text>
<text x="365.5" y="311">3</text>
<text x="369" y="309.2">TXD</text>
<text x="386.3" y="309.2">R232</text>
<text x="396.1" y="311">14</text>
<text x="396.1" y="307.5">15</text>
<text x="184.1" y="316.3">VIN</text>
<text x="191.5" y="314.5">3</text>
<text x="356" y="317.5">D+</text>
<text x="365.5" y="314.5">4</text>
<text x="369" y="312.8">RXD</text>
<text x="369" y="316.3">V3</text>
<text x="385.4" y="316.3">DTR#</text>
<text x="385.7" y="312.8">RTS#</text>
<text x="396.1" y="314.5">13</text>
<text x="86.8" y="318.1">2</text>
<text x="86.8" y="321.6">3</text>
<text x="90.3" y="319.8">VOUT(TAB)</text>
<text x="90.3" y="323.4">VIN</text>
<text x="113.1" y="319.8">TAB</text>
<text x="120.9" y="318.1">4</text>
<text x="157.3" y="318.1">4</text>
<text x="160.8" y="319.8">TAB</text>
<text x="171.8" y="319.8">VOUT(TAB)</text>
<text x="191.5" y="318.1">2</text>
<text x="356" y="321.1">D-</text>
<text x="365.5" y="318.1">5</text>
<text x="365.5" y="321.6">6</text>
<text x="369" y="319.8">UD+</text>
<text x="369" y="323.4">UD-</text>
<text x="384.9" y="319.8">DCD#</text>
<text x="388.4" y="323.4">RI#</text>
<text x="396.1" y="321.6">11</text>
<text x="396.1" y="318.1">12</text>
<text x="365.5" y="325.1">7</text>
<text x="365.5" y="328.6">8</text>
<text x="369" y="326.9">NC</text>
<text x="385.2" y="326.9">DSR#</text>
<text x="396.1" y="328.6">9</text>
<text x="396.1" y="325.1">10</text>
<text x="369" y="330.4">NC</text>
<text x="385.6" y="330.4">CTS#</text>
</g>
<g font-size="3.2">
<text x="529.9" y="33.7">1</text>
<text x="529.9" y="37.3">2</text>
<text x="529.9" y="40.8">3</text>
<text x="529.9" y="44.3">4</text>
<text x="529.9" y="47.8">5</text>
<text x="529.9" y="51.4">6</text>
<text x="529.9" y="54.9">7</text>
<text x="529.9" y="58.4">8</text>
<text x="42.9" y="71.1">1</text>
<text x="59" y="71.1">2</text>
<text x="374" y="66.4" transform="rotate(-90 374 66.4)">1</text>
<text x="377.5" y="66.4" transform="rotate(-90 377.5 66.4)">2</text>
<text x="381.1" y="66.4" transform="rotate(-90 381.1 66.4)">3</text>
<text x="384.6" y="66.4" transform="rotate(-90 384.6 66.4)">4</text>
<text x="388.1" y="66.4" transform="rotate(-90 388.1 66.4)">5</text>
<text x="529.9" y="76.1">1</text>
<text x="529.9" y="79.6">2</text>
<text x="529.9" y="83.1">3</text>
<text x="529.9" y="86.6">4</text>
<text x="529.9" y="90.2">5</text>
<text x="529.9" y="93.7">6</text>
<text x="217" y="99.3">VSS</text>
<text x="225" y="97.6">31</text>
<text x="529.9" y="97.2">7</text>
<text x="529.9" y="100.8">8</text>
<text x="157.1" y="104.6">12</text>
<text x="162.6" y="106.4">VSS</text>
<text x="383.3" y="117">1</text>
<text x="399.4" y="117">2</text>
<text x="529.9" y="118.4">1</text>
<text x="529.9" y="121.9">2</text>
<text x="529.9" y="125.4">3</text>
<text x="529.9" y="129">4</text>
<text x="529.9" y="132.5">5</text>
<text x="529.9" y="136">6</text>
<text x="529.9" y="139.6">7</text>
<text x="529.9" y="143.1">8</text>
<text x="529.9" y="159">1</text>
<text x="529.9" y="162.5">2</text>
<text x="529.9" y="166">3</text>
<text x="529.9" y="169.5">4</text>
<text x="529.9" y="173.1">5</text>
<text x="529.9" y="176.6">6</text>
<text x="529.9" y="180.1">7</text>
<text x="529.9" y="183.7">8</text>
<text x="529.9" y="203.1">1</text>
<text x="529.9" y="206.6">2</text>
<text x="529.9" y="210.1">3</text>
<text x="529.9" y="231.3">1</text>
<text x="529.9" y="234.8">2</text>
<text x="529.9" y="238.3">3</text>
<text x="529.9" y="241.9">4</text>
<text x="529.9" y="245.4">5</text>
<text x="529.9" y="248.9">6</text>
<text x="365.5" y="304">1</text>
<text x="369" y="305.7">GND</text>
<text x="86.8" y="314.5">1</text>
<text x="90.3" y="316.3">ADJ(GND)</text>
<text x="173.8" y="323.4">ADJ(GND)</text>
<text x="191.5" y="321.6">1</text>
</g>
<g font-size="3.2" fill="#f00">
<text x="159.1" y="65.8">1</text>
<text x="162.6" y="67.6">VPP/MCLR#/RE3</text>
<text x="216.4" y="95.8">VDD</text>
<text x="225" y="94.1">32</text>
<text x="157.1" y="101.1">11</text>
<text x="162.6" y="102.9">VDD</text>
<text x="388" y="305.7">VCC</text>
<text x="396.1" y="304">16</text>
</g>
</svg>
